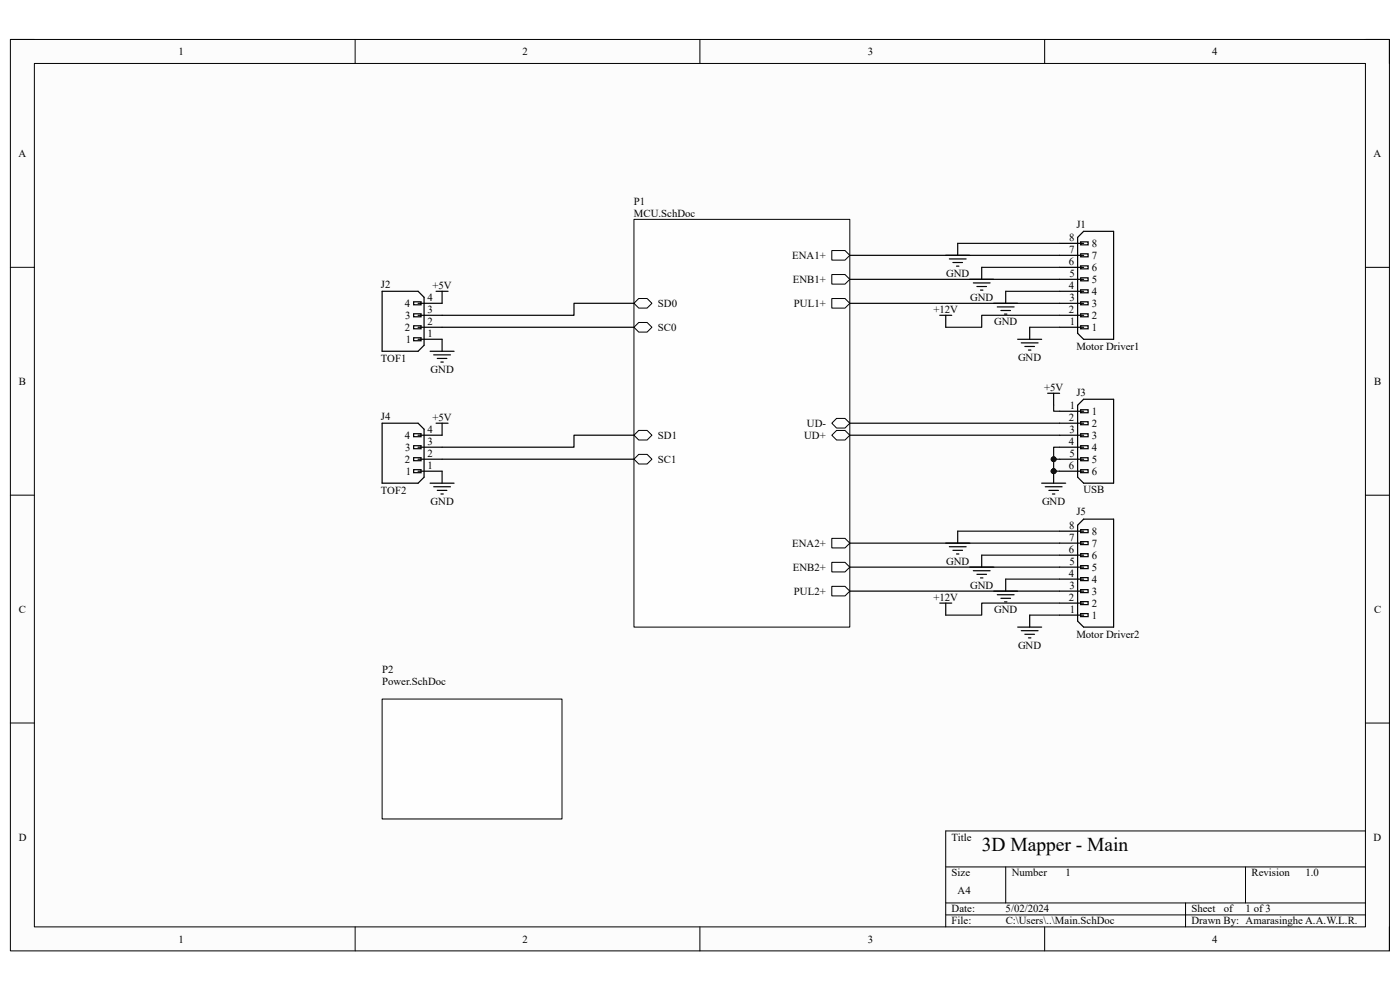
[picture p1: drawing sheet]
<svg xmlns="http://www.w3.org/2000/svg" width="297mm" height="210mm" viewBox="0 0 297 210" stroke-linecap="round" stroke-linejoin="round" font-family="sans-serif">
<path d="M2.2 8.4h292.6v193.3h-292.6z" fill-rule="evenodd" fill="#fcfcfc"/>
<path d="M2.2 8.4h292.6v193.3h-292.6z" fill="none" stroke="#000" stroke-width=".21"/>
<path d="M7.3 13.5h282.4v183.1h-282.4z" fill-rule="evenodd" fill="#fcfcfc"/>
<g fill="none" stroke="#000" stroke-width=".21">
<path d="M2.2 8.4h5.1M7.3 13.5h282.4v183.1h-282.4zM75.3 8.4v5.1M148.5 8.4v5.1M221.6 8.4v5.1M289.7 8.4h5.1v5.1M2.2 56.7h5.1M289.7 56.7h5.1M2.2 105h5.1M289.7 105.1h5.1M2.2 153.4h5.1M289.7 153.4h5.1"/>
<path d="M289.7 176.3h-89.1v20.3M75.3 196.6v5.1M148.5 196.6v5.1M200.6 183.9h89.1M200.6 191.5h89.1M200.6 194.1h89.1M213.4 183.9v7.6M221.6 196.6v5.1M251.5 191.5v5.1M264.2 183.9v7.6M294.8 196.6v5.1"/>
</g>
<path d="M134.5 46.5h45.8v86.5h-45.8z" fill-rule="evenodd" fill="#fefefe"/>
<path d="M134.5 46.5h45.8v86.5h-45.8z" fill="none" stroke="#000" stroke-width=".21"/>
<path d="M135.5 91.3h1.8l1 1-1 1h-1.8l-1-1z" fill-rule="evenodd" fill="#fefefe"/>
<path d="M135.5 91.3h1.8l1 1-1 1h-1.8l-1-1z" fill="none" stroke="#000" stroke-width=".21"/>
<path d="M135.5 63.3h1.8l1 1-1 1.1h-1.8l-1-1.1z" fill-rule="evenodd" fill="#fefefe"/>
<path d="M135.5 63.3h1.8l1 1-1 1.1h-1.8l-1-1.1z" fill="none" stroke="#000" stroke-width=".21"/>
<path d="M176.5 53.1h2.8l1 1.1-1 1h-2.8z" fill-rule="evenodd" fill="#fefefe"/>
<path d="M176.5 53.1h2.8l1 1.1-1 1h-2.8z" fill="none" stroke="#000" stroke-width=".21"/>
<path d="M176.5 63.3h2.8l1 1-1 1.1h-2.8z" fill-rule="evenodd" fill="#fefefe"/>
<path d="M176.5 63.3h2.8l1 1-1 1.1h-2.8z" fill="none" stroke="#000" stroke-width=".21"/>
<path d="M176.5 58.2h2.8l1 1.1-1 1h-2.8z" fill-rule="evenodd" fill="#fefefe"/>
<path d="M176.5 58.2h2.8l1 1.1-1 1h-2.8z" fill="none" stroke="#000" stroke-width=".21"/>
<path d="M176.5 114.2h2.8l1 1-1 1h-2.8z" fill-rule="evenodd" fill="#fefefe"/>
<path d="M176.5 114.2h2.8l1 1-1 1h-2.8z" fill="none" stroke="#000" stroke-width=".21"/>
<path d="M176.5 119.3h2.8l1 1-1 1h-2.8z" fill-rule="evenodd" fill="#fefefe"/>
<path d="M176.5 119.3h2.8l1 1-1 1h-2.8z" fill="none" stroke="#000" stroke-width=".21"/>
<path d="M176.5 124.4h2.8l1 1-1 1h-2.8z" fill-rule="evenodd" fill="#fefefe"/>
<path d="M176.5 124.4h2.8l1 1-1 1h-2.8z" fill="none" stroke="#000" stroke-width=".21"/>
<path d="M135.5 68.4h1.8l1 1-1 1h-1.8l-1-1z" fill-rule="evenodd" fill="#fefefe"/>
<path d="M135.5 68.4h1.8l1 1-1 1h-1.8l-1-1z" fill="none" stroke="#000" stroke-width=".21"/>
<path d="M135.5 96.4h1.8l1 1-1 1h-1.8l-1-1z" fill-rule="evenodd" fill="#fefefe"/>
<path d="M135.5 96.4h1.8l1 1-1 1h-1.8l-1-1z" fill="none" stroke="#000" stroke-width=".21"/>
<path d="M177.5 91.3h1.8l1 1-1 1h-1.8l-1-1z" fill-rule="evenodd" fill="#fefefe"/>
<path d="M177.5 91.3h1.8l1 1-1 1h-1.8l-1-1z" fill="none" stroke="#000" stroke-width=".21"/>
<path d="M177.5 88.8h1.8l1 1-1 1h-1.8l-1-1z" fill-rule="evenodd" fill="#fefefe"/>
<path d="M177.5 88.8h1.8l1 1-1 1h-1.8l-1-1z" fill="none" stroke="#000" stroke-width=".21"/>
<path d="M229.3 69.1h1.5v.7h-1.5z" fill-rule="evenodd" fill="#fefefe"/>
<path d="M229.3 69.1h1.5v.7h-1.5z" fill="none" stroke="#000" stroke-width=".25"/>
<path d="M229.3 66.6h1.5v.6h-1.5z" fill-rule="evenodd" fill="#fefefe"/>
<path d="M229.3 66.6h1.5v.6h-1.5z" fill="none" stroke="#000" stroke-width=".25"/>
<path d="M229.3 64h1.5v.7h-1.5z" fill-rule="evenodd" fill="#fefefe"/>
<path d="M229.3 64h1.5v.7h-1.5z" fill="none" stroke="#000" stroke-width=".25"/>
<path d="M229.3 61.5h1.5v.6h-1.5z" fill-rule="evenodd" fill="#fefefe"/>
<path d="M229.3 61.5h1.5v.6h-1.5z" fill="none" stroke="#000" stroke-width=".25"/>
<path d="M229.3 58.9h1.5v.7h-1.5z" fill-rule="evenodd" fill="#fefefe"/>
<path d="M229.3 58.9h1.5v.7h-1.5z" fill="none" stroke="#000" stroke-width=".25"/>
<path d="M229.3 56.4h1.5v.6h-1.5z" fill-rule="evenodd" fill="#fefefe"/>
<path d="M229.3 56.4h1.5v.6h-1.5z" fill="none" stroke="#000" stroke-width=".25"/>
<path d="M229.3 53.8h1.5v.7h-1.5z" fill-rule="evenodd" fill="#fefefe"/>
<path d="M229.3 53.8h1.5v.7h-1.5z" fill="none" stroke="#000" stroke-width=".25"/>
<path d="M229.3 51.3h1.5v.6h-1.5z" fill-rule="evenodd" fill="#fefefe"/>
<g fill="none" stroke="#000" stroke-width=".25">
<path d="M200.6 54.2h5.1M201.4 54.9h3.6M202.2 55.7h2M202.9 56.5h.5M203.2 51.6v2.6M205.7 59.3h5.1M208.3 56.7v2.6M224.8 59.3h5.1M224.8 56.7h5.1M224.8 54.2h5.1M224.8 51.6h5.1M229.3 51.3h1.5v.6h-1.5z"/>
<path d="M229.9 49.1h6.4v22.9h-6.4l-1.3-1.3v-20.3zM199.4 66.9h2.5M200.6 66.9v2.5M206.5 60h3.5M207.3 60.8h2M208 61.5h.5M210.8 64.3h5.1M211.6 65.1h3.5M212.3 65.9h2.1M213.1 66.6h.5M213.4 61.8v2.5M215.9 72h5.1"/>
<path d="M216.7 72.7h3.5M217.4 73.5h2.1M218.2 74.3h.5M218.5 69.4v2.6M224.8 69.4h5.1M224.8 66.9h5.1M224.8 64.3h5.1M224.8 61.8h5.1"/>
</g>
<path d="M87.7 99.6h1.6v.7h-1.6z" fill-rule="evenodd" fill="#fefefe"/>
<path d="M87.7 99.6h1.6v.7h-1.6z" fill="none" stroke="#000" stroke-width=".25"/>
<path d="M87.7 97.1h1.6v.6h-1.6z" fill-rule="evenodd" fill="#fefefe"/>
<path d="M87.7 97.1h1.6v.6h-1.6z" fill="none" stroke="#000" stroke-width=".25"/>
<path d="M87.7 94.6h1.6v.6h-1.6z" fill-rule="evenodd" fill="#fefefe"/>
<path d="M87.7 94.6h1.6v.6h-1.6z" fill="none" stroke="#000" stroke-width=".25"/>
<path d="M87.7 92h1.6v.6h-1.6z" fill-rule="evenodd" fill="#fefefe"/>
<path d="M81.1 89.8h7.6l1.3 1.3v10.1l-1.3 1.3h-7.6zM87.7 92h1.6v.6h-1.6zM88.7 100h5.1v2.5M88.7 97.4h5.1M88.7 94.9h5.1M92.5 89.8h2.6M93.8 89.8v2.5h-5.1M91.2 102.5h5.1M92 103.3h3.6M92.8 104h2M93.5 104.8h.5" fill="none" stroke="#000" stroke-width=".25"/>
<path d="M87.7 71.7h1.6v.6h-1.6z" fill-rule="evenodd" fill="#fefefe"/>
<path d="M87.7 71.7h1.6v.6h-1.6z" fill="none" stroke="#000" stroke-width=".25"/>
<path d="M87.7 69.1h1.6v.6h-1.6z" fill-rule="evenodd" fill="#fefefe"/>
<path d="M87.7 69.1h1.6v.6h-1.6z" fill="none" stroke="#000" stroke-width=".25"/>
<path d="M87.7 66.6h1.6v.6h-1.6z" fill-rule="evenodd" fill="#fefefe"/>
<path d="M87.7 66.6h1.6v.6h-1.6z" fill="none" stroke="#000" stroke-width=".25"/>
<path d="M87.7 64h1.6v.7h-1.6z" fill-rule="evenodd" fill="#fefefe"/>
<path d="M81.1 61.8v12.7M81.1 61.8h7.6l1.3 1.3v10.1l-1.3 1.3h-7.6M87.7 64h1.6v.7h-1.6zM88.7 72h5.1v2.5M88.7 69.4h5.1M88.7 66.9h5.1M91.2 74.5h5.1M92 75.3h3.6M92.5 61.8h2.6M92.8 76h2M93.5 76.8h.5M93.8 61.8v2.5h-5.1" fill="none" stroke="#000" stroke-width=".25"/>
<path d="M229.3 130.2h1.5v.6h-1.5z" fill-rule="evenodd" fill="#fefefe"/>
<path d="M229.3 130.2h1.5v.6h-1.5z" fill="none" stroke="#000" stroke-width=".25"/>
<path d="M229.3 127.6h1.5v.7h-1.5z" fill-rule="evenodd" fill="#fefefe"/>
<path d="M229.3 127.6h1.5v.7h-1.5z" fill="none" stroke="#000" stroke-width=".25"/>
<path d="M229.3 125.1h1.5v.6h-1.5z" fill-rule="evenodd" fill="#fefefe"/>
<path d="M229.3 125.1h1.5v.6h-1.5z" fill="none" stroke="#000" stroke-width=".25"/>
<path d="M229.3 122.5h1.5v.7h-1.5z" fill-rule="evenodd" fill="#fefefe"/>
<path d="M229.3 122.5h1.5v.7h-1.5z" fill="none" stroke="#000" stroke-width=".25"/>
<path d="M229.3 120h1.5v.6h-1.5z" fill-rule="evenodd" fill="#fefefe"/>
<path d="M229.3 120h1.5v.6h-1.5z" fill="none" stroke="#000" stroke-width=".25"/>
<path d="M229.3 117.5h1.5v.6h-1.5z" fill-rule="evenodd" fill="#fefefe"/>
<path d="M229.3 117.5h1.5v.6h-1.5z" fill="none" stroke="#000" stroke-width=".25"/>
<path d="M229.3 114.9h1.5v.6h-1.5z" fill-rule="evenodd" fill="#fefefe"/>
<path d="M229.3 114.9h1.5v.6h-1.5z" fill="none" stroke="#000" stroke-width=".25"/>
<path d="M229.3 112.4h1.5v.6h-1.5z" fill-rule="evenodd" fill="#fefefe"/>
<g fill="none" stroke="#000" stroke-width=".25">
<path d="M200.6 115.2h5.1M201.4 116h3.6M202.2 116.7h2M202.9 117.5h.5M203.2 112.7v2.5M208.3 117.8v2.5M224.8 117.8h5.1M224.8 115.2h5.1M224.8 112.7h5.1M229.3 112.4h1.5v.6h-1.5zM229.9 110.1h6.4v22.9h-6.4l-1.3-1.2v-20.4zM199.4 127.9h2.5"/>
<path d="M200.6 127.9v2.6M205.7 120.3h5.1M206.5 121.1h3.5M207.3 121.8h2M208 122.6h.5M210.8 125.4h5.1M211.6 126.2h3.5M212.3 126.9h2.1M213.1 127.7h.5M213.4 122.9v2.5M215.9 133h5.1M216.7 133.8h3.5"/>
<path d="M217.4 134.6h2.1M218.2 135.3h.5M218.5 130.5v2.5M224.8 130.5h5.1M224.8 127.9h5.1M224.8 125.4h5.1M224.8 122.9h5.1M224.8 120.3h5.1"/>
</g>
<path d="M81.1 148.3h38.1v25.4h-38.1z" fill-rule="evenodd" fill="#fefefe"/>
<path d="M81.1 148.3h38.1v25.4h-38.1z" fill="none" stroke="#000" stroke-width=".21"/>
<path d="M223.5 100v2.5M221 102.5h5.1M221.8 103.3h3.5M222.5 104h2M223.3 104.8h.5" fill="none" stroke="#000" stroke-width=".25"/>
<circle cx="223.5" cy="100" r=".51" fill="#0e0e0e"/>
<circle cx="223.5" cy="100" r=".51" fill="none" stroke="#0e0e0e" stroke-width=".21"/>
<path d="M222.3 83.4h2.5M223.5 83.4v2.6" fill="none" stroke="#000" stroke-width=".25"/>
<path d="M229.3 86.9h1.5v.7h-1.5z" fill-rule="evenodd" fill="#fefefe"/>
<path d="M229.3 86.9h1.5v.7h-1.5z" fill="none" stroke="#000" stroke-width=".25"/>
<path d="M229.3 89.5h1.5v.6h-1.5z" fill-rule="evenodd" fill="#fefefe"/>
<path d="M229.3 89.5h1.5v.6h-1.5z" fill="none" stroke="#000" stroke-width=".25"/>
<path d="M229.3 92h1.5v.6h-1.5z" fill-rule="evenodd" fill="#fefefe"/>
<path d="M229.3 92h1.5v.6h-1.5z" fill="none" stroke="#000" stroke-width=".25"/>
<path d="M229.3 94.6h1.5v.6h-1.5z" fill-rule="evenodd" fill="#fefefe"/>
<path d="M229.3 94.6h1.5v.6h-1.5z" fill="none" stroke="#000" stroke-width=".25"/>
<path d="M229.3 97.1h1.5v.6h-1.5z" fill-rule="evenodd" fill="#fefefe"/>
<path d="M229.3 97.1h1.5v.6h-1.5z" fill="none" stroke="#000" stroke-width=".25"/>
<path d="M229.3 99.6h1.5v.7h-1.5z" fill-rule="evenodd" fill="#fefefe"/>
<g fill="none" stroke="#000" stroke-width=".25">
<path d="M180.3 59.3h44.5M180.3 54.2h44.5M93.8 69.4h40.7M134.5 64.3h-12.7v2.6h-28M180.3 64.3h44.5M93.8 97.4h40.7M134.5 92.3h-12.7v2.6h-28M180.3 89.8h49.6M180.3 92.3h49.6M224.8 87.2h5.1M224.8 94.9h5.1M224.8 97.4h5.1"/>
<path d="M224.8 100h5.1M229.3 99.6h1.5v.7h-1.5zM229.9 84.7h6.4v17.8h-6.4l-1.3-1.3v-15.2zM180.3 115.2h44.5M180.3 120.3h44.5M180.3 125.4h44.5"/>
</g>
<path d="M203.2 51.6h21.6M208.3 56.7h16.5M213.4 61.8h11.4M218.5 69.4h6.3M224.8 66.9h-16.5v2.5h-7.7M223.5 86v1.2h1.3M223.5 97.4h1.3M203.2 112.7h21.6M208.3 117.8h16.5M213.4 122.9h11.4M218.5 130.5h6.3M224.8 127.9h-16.5v2.6h-7.7" fill="none" stroke="#0e0e0e" stroke-width=".25"/>
<circle cx="223.5" cy="97.4" r=".51" fill="#0e0e0e"/>
<circle cx="223.5" cy="97.4" r=".51" fill="none" stroke="#0e0e0e" stroke-width=".21"/>
<path d="M223.5 100h1.3" fill="none" stroke="#0e0e0e" stroke-width=".25"/>
<circle cx="223.5" cy="100" r=".51" fill="#0e0e0e"/>
<circle cx="223.5" cy="100" r=".51" fill="none" stroke="#0e0e0e" stroke-width=".21"/>
<path d="M224.8 94.9h-1.3v5.1" fill="none" stroke="#0e0e0e" stroke-width=".25"/>
<circle cx="223.5" cy="100" r=".51" fill="#0e0e0e"/>
<circle cx="223.5" cy="100" r=".51" fill="none" stroke="#0e0e0e" stroke-width=".21"/>
<circle cx="223.5" cy="97.4" r=".51" fill="#0e0e0e"/>
<circle cx="223.5" cy="97.4" r=".51" fill="none" stroke="#0e0e0e" stroke-width=".21"/>
<text font-size="4.1" x="208.3" y="180.5">3D Mapper - Main</text>
<g font-size="2.3">
<text x="37.9" y="11.7">1</text>
<text x="110.9" y="11.7">2</text>
<text x="184.1" y="11.7">3</text>
<text x="257.1" y="11.7">4</text>
<text x="3.9" y="33.3">A</text>
<text x="291.4" y="33.3">A</text>
<text x="134.5" y="43.5">P1</text>
<text x="134.5" y="46">MCU.SchDoc</text>
<text x="226.8" y="53.6">7</text>
<text x="226.8" y="51.1">8</text>
<text x="228.3" y="48.3">J1</text>
<text x="231.6" y="52.4">8</text>
<text x="168.1" y="54.9">ENA1+</text>
<text x="168.2" y="60">ENB1+</text>
<text x="200.7" y="58.7">GND</text>
<text x="226.8" y="56.2">6</text>
<text x="226.9" y="58.7">5</text>
<text x="231.6" y="60">5</text>
<text x="231.6" y="57.4">6</text>
<text x="231.6" y="54.9">7</text>
<text x="80.8" y="61">J2</text>
<text x="85.9" y="65.1">4</text>
<text x="90.7" y="63.8">4</text>
<text x="91.7" y="61.3">+5V</text>
<text x="139.6" y="65.1">SD0</text>
<text x="168.4" y="65.1">PUL1+</text>
<text x="205.8" y="63.8">GND</text>
<text x="226.8" y="61.3">4</text>
<text x="226.9" y="63.8">3</text>
<text x="231.6" y="65.1">3</text>
<text x="231.6" y="62.6">4</text>
<text x="85.9" y="70.2">2</text>
<text x="86" y="67.6">3</text>
<text x="90.7" y="71.5">1</text>
<text x="90.7" y="68.9">2</text>
<text x="90.7" y="66.4">3</text>
<text x="139.6" y="70.2">SC0</text>
<text x="198" y="66.4">+12V</text>
<text x="210.9" y="68.9">GND</text>
<text x="226.8" y="66.4">2</text>
<text x="227" y="68.9">1</text>
<text x="231.6" y="70.2">1</text>
<text x="231.6" y="67.6">2</text>
<text x="80.8" y="76.8">TOF1</text>
<text x="86.1" y="72.7">1</text>
<text x="216" y="76.5">GND</text>
<text x="228.3" y="74.3">Motor Driver1</text>
<text x="4" y="81.6">B</text>
<text x="91.4" y="79.1">GND</text>
<text x="221.5" y="82.9">+5V</text>
<text x="228.3" y="83.9">J3</text>
<text x="291.5" y="81.6">B</text>
<text x="80.8" y="89">J4</text>
<text x="91.7" y="89.3">+5V</text>
<text x="226.8" y="89.3">2</text>
<text x="227" y="86.7">1</text>
<text x="231.6" y="88">1</text>
<text x="85.9" y="93.1">4</text>
<text x="86" y="95.6">3</text>
<text x="90.7" y="94.4">3</text>
<text x="90.7" y="91.8">4</text>
<text x="139.6" y="93.1">SD1</text>
<text x="170.6" y="93.1">UD+</text>
<text x="171.2" y="90.6">UD-</text>
<text x="226.8" y="94.4">4</text>
<text x="226.9" y="91.8">3</text>
<text x="231.6" y="90.6">2</text>
<text x="231.6" y="93.1">3</text>
<text x="231.6" y="95.6">4</text>
<text x="85.9" y="98.2">2</text>
<text x="86.1" y="100.7">1</text>
<text x="90.7" y="99.4">1</text>
<text x="90.7" y="96.9">2</text>
<text x="139.6" y="98.2">SC1</text>
<text x="226.8" y="99.4">6</text>
<text x="226.9" y="96.9">5</text>
<text x="231.6" y="98.2">5</text>
<text x="231.6" y="100.7">6</text>
<text x="80.8" y="104.8">TOF2</text>
<text x="91.4" y="107.1">GND</text>
<text x="221.1" y="107.1">GND</text>
<text x="229.9" y="104.5">USB</text>
<text x="226.8" y="112.1">8</text>
<text x="228.3" y="109.3">J5</text>
<text x="231.6" y="113.4">8</text>
<text x="168.1" y="116">ENA2+</text>
<text x="200.7" y="119.8">GND</text>
<text x="226.8" y="117.3">6</text>
<text x="226.8" y="114.7">7</text>
<text x="226.9" y="119.8">5</text>
<text x="231.6" y="118.5">6</text>
<text x="231.6" y="116">7</text>
<text x="168.2" y="121.1">ENB2+</text>
<text x="205.8" y="124.9">GND</text>
<text x="226.8" y="122.3">4</text>
<text x="226.9" y="124.9">3</text>
<text x="231.6" y="123.6">4</text>
<text x="231.6" y="121.1">5</text>
<text x="4" y="130">C</text>
<text x="168.4" y="126.2">PUL2+</text>
<text x="198" y="127.4">+12V</text>
<text x="210.9" y="130">GND</text>
<text x="226.8" y="127.4">2</text>
<text x="227" y="130">1</text>
<text x="231.6" y="131.2">1</text>
<text x="231.6" y="128.7">2</text>
<text x="231.6" y="126.2">3</text>
<text x="291.5" y="130">C</text>
<text x="216" y="137.6">GND</text>
<text x="228.3" y="135.3">Motor Driver2</text>
<text x="81.1" y="142.7">P2</text>
<text x="81.1" y="145.2">Power.SchDoc</text>
<text x="4" y="178.3">D</text>
<text x="201.9" y="178.3">Title</text>
<text x="291.4" y="178.3">D</text>
<text x="201.9" y="185.9">Size</text>
<text x="214.6" y="185.9">Number</text>
<text x="226.1" y="185.9">1</text>
<text x="265.5" y="185.9">Revision</text>
<text x="276.9" y="185.9">1.0</text>
<text x="203.2" y="189.7">A4</text>
<text x="201.9" y="193.5">Date:</text>
<text x="201.9" y="196.1">File:</text>
<text x="213.3" y="193.5">5/02/2024</text>
<text x="213.4" y="196.1">C:\Users\..\Main.SchDoc</text>
<text x="252.8" y="196.1">Drawn By: Amarasinghe A.A.W.L.R.</text>
<text x="252.8" y="193.5">Sheet</text>
<text x="259.6" y="193.5">of</text>
<text x="264.2" y="193.5">1 of 3</text>
<text x="37.9" y="199.9">1</text>
<text x="110.9" y="199.9">2</text>
<text x="184.1" y="199.9">3</text>
<text x="257.1" y="199.9">4</text>
</g>
</svg>
